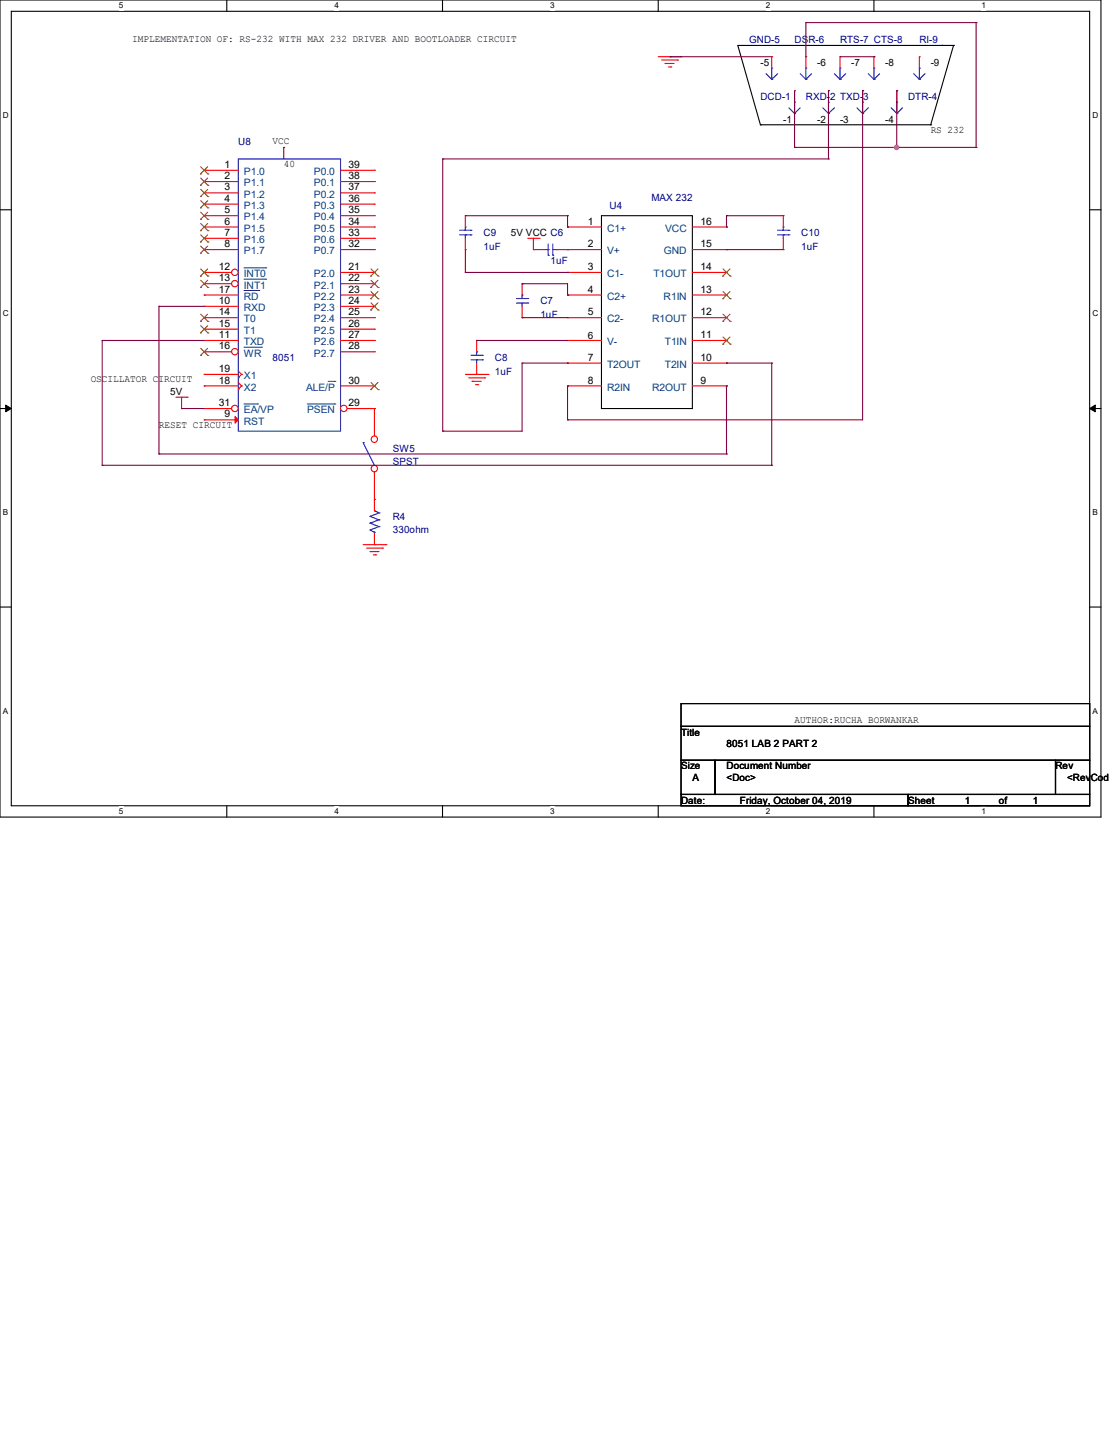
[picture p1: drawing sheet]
<svg xmlns="http://www.w3.org/2000/svg" width="216mm" height="279mm" viewBox="0 0 216 279" stroke-linecap="round" stroke-linejoin="round" font-family="sans-serif">
<path d="M0 0h214.3v159.1h-214.3zM2.2 2.2h209.9v154.7h-209.9z" fill="none" stroke="#000" stroke-width=".21"/>
<g fill="#fff">
<path d="M23.2 .2h.8v1.8h-.8z"/>
<path d="M23.2 157.1h.8v1.8h-.8z"/>
</g>
<path d="M44.2 0v2.2M44.2 156.9v2.2" fill="none" stroke="#000" stroke-width=".21"/>
<g fill="#fff">
<path d="M65.1 .2h.9v1.8h-.9z"/>
<path d="M65.1 157.1h.9v1.8h-.9z"/>
</g>
<path d="M86.1 0v2.2M86.1 156.9v2.2" fill="none" stroke="#000" stroke-width=".21"/>
<g fill="#fff">
<path d="M107.1 .2h.9v1.8h-.9z"/>
<path d="M107.1 157.1h.9v1.8h-.9z"/>
</g>
<path d="M128.1 0v2.2M128.1 156.9v2.2" fill="none" stroke="#000" stroke-width=".21"/>
<g fill="#fff">
<path d="M149.1 .2h.9v1.8h-.9z"/>
<path d="M149.1 157.1h.9v1.8h-.9z"/>
</g>
<path d="M170.1 0v2.2M170.1 156.9v2.2" fill="none" stroke="#000" stroke-width=".21"/>
<g fill="#fff">
<path d="M191.1 .2h.9v1.8h-.9z"/>
<path d="M191.1 157.1h.9v1.8h-.9z"/>
<path d="M.6 21.5h1.1v1.8h-1.1z"/>
<path d="M212.7 21.5h1.1v1.8h-1.1z"/>
<path d="M.6 60.2h1.1v1.7h-1.1z"/>
<path d="M212.7 60.2h1.1v1.7h-1.1z"/>
</g>
<path d="M0 40.9h2.2M212.1 40.9h2.2" fill="none" stroke="#000" stroke-width=".21"/>
<g fill="#fff">
<path d="M.6 98.8h1v1.8h-1z"/>
<path d="M212.7 98.8h1v1.8h-1z"/>
</g>
<path d="M0 79.5h2.2M212.1 79.5h2.2" fill="none" stroke="#000" stroke-width=".21"/>
<path d="M1.1 78.9l1.1 .6-1.1 .7zM212.1 79.5l1.1-.6v1.3z" fill="#000" stroke="#000" stroke-width=".19"/>
<g fill="#fff">
<path d="M.6 137.5h1v1.8h-1z"/>
<path d="M212.7 137.5h1v1.8h-1z"/>
</g>
<g fill="none" stroke="#000" stroke-width=".21">
<path d="M183.4 8.8h.1M185.6 8.8h.1M185.6 8.8h-42l4.4 15.5M185.6 8.8l-4.4 15.5M148 24.3h.1M148 24.3h33.2M181.2 24.3h.1M117.1 42h17.7v37.5h-17.7zM0 118.2h2.2M212.1 118.2h2.2M132.6 137h79.5v4.4h-79.5zM132.6 141.4h79.5v6.6h-79.5z"/>
<path d="M132.6 148h6.6v6.7h-6.6zM132.6 154.7h44.2v2.2h-44.2zM139.2 148h66.3v6.7h-66.3zM176.8 154.7h35.3v2.2h-35.3zM205.5 148h6.6v6.7h-6.6z"/>
</g>
<g fill="none" stroke="#f00" stroke-width=".21">
<path d="M128.1 11h4.5M128.8 11.7h3.1M129.5 12.4h.1M129.5 12.4h1.7M130.1 13h.5M130.6 13h.1M131.9 11.7h.1M132.6 11h.1M163.5 11h.1M163.5 11v2.3M167.9 17.7h.1M167.9 17.7v2.2"/>
<path d="M170.1 11h.1M170.1 11v2.3M174.6 17.7h.1M174.6 17.7v2.2M101.6 55.2h.1M101.6 55.2v2.2M101.6 59.6v2.2M102.7 46.4h2.2M103.8 48.6h.1M103.8 46.4v2.2M104.9 46.4h.1M110.5 44.2h.1"/>
<path d="M110.5 48.6h.1M110.5 53h.1M110.5 57.4h.1M110.5 44.2h6.6M110.5 48.6h6.6M110.5 53h6.6M110.5 57.4h6.6M134.8 44.2h6.6M134.8 48.6h6.6M134.8 53h6.6M134.8 57.4h6.6M141.4 44.2h.1"/>
<path d="M141.4 48.6h.1M141.4 53h.1M141.4 57.4h.1M34.2 77.3h2.2M35.3 79.5h.1M35.3 77.3v2.2M36.4 77.3h.1M90.6 72.9h4.4M91.3 73.6h3.1M91.9 74.3h.1M91.9 74.3h1.8M92.6 74.9h.4"/>
<path d="M93 74.9h.1M94.4 73.6h.1M95 72.9h.1M101.6 61.8h.1M110.5 61.8h.1M110.5 66.3h.1M110.5 70.7h.1M110.5 75.1h.1M110.5 61.8h6.6M110.5 66.3h6.6M110.5 70.7h6.6M110.5 75.1h6.6"/>
<path d="M134.8 61.8h6.6M134.8 66.3h6.6M134.8 70.7h6.6M134.8 75.1h6.6M141.4 61.8h.1M141.4 66.3h.1M141.4 70.7h.1M141.4 75.1h.1M70.7 106h4.4M71.4 106.7h3.1M72.1 107.4h.1M72.1 107.4h1.7"/>
<path d="M72.7 108h.5M73.2 108h.1M74.5 106.7h.1M75.1 106h.1"/>
</g>
<g fill="none" stroke="#00f" stroke-width=".21">
<path d="M162.4 14.4l1.1 1.1M163.5 15.5h.1M163.5 13.3h.1M163.5 13.3v2.2M164.6 14.4l-1.1 1.1M167.9 19.9h.1M167.9 19.9v2.2M169 14.4l1.1 1.1M170.1 15.5h.1M170.1 13.3h.1M170.1 13.3v2.2M171.2 14.4l-1.1 1.1"/>
<path d="M174.6 19.9h.1M174.6 19.9v2.2M166.8 21l1.1 1.1M167.9 22.1h.1M169 21l-1.1 1.1M173.5 21l1.1 1.1M174.6 22.1h.1M175.7 21l-1.1 1.1M100.5 59h2.2M100.5 58.1h2.2M101.6 57.4h.1M101.6 59h.1"/>
<path d="M101.6 57.4v.7M101.6 59v.6M102.7 59h.1M102.7 58.1h.1M70.7 86.2h.1M70.7 86.2l2.2 4.4"/>
</g>
<g fill="none" stroke="#804000" stroke-width=".19">
<path d="M140.7 53.8h.1M140.7 58.2h.1M140.8 52.4l1.4 1.4M140.8 56.8l1.4 1.4M142.1 52.4l-1.4 1.4M142.1 56.8l-1.4 1.4M142.2 53.8h.1M142.2 58.2h.1M140.7 62.6h.1M140.7 67h.1M140.8 61.2l1.4 1.4M140.8 65.6l1.4 1.4"/>
<path d="M142.1 61.2l-1.4 1.4M142.1 65.6l-1.4 1.4M142.2 62.6h.1M142.2 67h.1"/>
</g>
<circle cx="72.9" cy="91.2" r=".62" fill="#fff" stroke="#f00" stroke-width=".21"/>
<path d="M72.9 97.2h.1M72.9 91.9v5.3" fill="none" stroke="#f00" stroke-width=".21"/>
<circle cx="72.9" cy="85.5" r=".62" fill="#fff" stroke="#f00" stroke-width=".21"/>
<g fill="none" stroke="#f00" stroke-width=".21">
<path d="M150.2 11h.1M150.2 11v2.3M154.7 17.7h.1M154.7 17.7v2.2M179 11h.1M179 11v2.3M39.8 57.4h.1M39.8 57.4h6.6M66.3 53h6.6M66.3 55.2h6.6M66.3 57.4h6.6M66.3 59.6h6.6"/>
<path d="M72.9 53h.1M72.9 55.2h.1M72.9 57.4h.1M72.9 59.6h.1M90.6 48.6h.1M90.6 42h.1M90.6 42v2.2M90.6 46.4v2.2M66.3 61.8h6.6M66.3 64.1h6.6M66.3 66.3h6.6M66.3 68.5h6.6"/>
<path d="M72.9 79.5h.1M72.9 61.8h.1M72.9 64.1h.1M72.9 66.3h.1M72.9 68.5h.1M72.9 79.5v5.4M72.9 97.2h.1M72.9 97.2v2.2M72.9 106h.1M72.9 103.8v2.2"/>
</g>
<g fill="none" stroke="#00f" stroke-width=".21">
<path d="M149.1 14.4l1.1 1.1M150.2 15.5h.1M150.2 13.3h.1M150.2 13.3v2.2M151.4 14.4l-1.2 1.1M154.7 19.9h.1M154.7 19.9v2.2M177.9 14.4l1.1 1.1M179 15.5h.1M179 13.3h.1M179 13.3v2.2M180.1 14.4l-1.1 1.1"/>
<path d="M46.4 30.9h19.9v53h-19.9zM153.6 21l1.1 1.1M154.7 22.1h.1M155.8 21l-1.1 1.1M89.5 45.7h2.2M89.5 44.8h2.2M90.6 44.2h.1M90.6 45.7h.1M90.6 44.2v.6M90.6 45.7v.7M91.7 45.7h.1M91.7 44.8h.1"/>
<path d="M72.9 99.4h.1M72.9 99.4l.9 .5M73.8 99.9h.1M73.8 99.9l-1.7 .6M72.1 103.2h.1M72.1 101.9h.1M72.1 100.5h.1M72.1 103.2l.8 .4M72.1 101.9l1.7 .6M72.1 100.5l1.7 .7M72.9 103.6h.1M72.9 103.6v.2"/>
<path d="M73.8 102.5h.1M73.8 101.2h.1M73.8 102.5l-1.7 .7M73.8 101.2l-1.7 .7"/>
</g>
<g fill="none" stroke="#804000" stroke-width=".19">
<path d="M72.2 53.8h.1M72.2 56h.1M72.2 58.2h.1M72.2 52.4l1.4 1.4M72.2 54.6l1.4 1.4M72.2 56.8l1.4 1.4M72.2 59l1.4 1.4M73.6 52.4l-1.4 1.4M73.6 54.6l-1.4 1.4M73.6 56.8l-1.4 1.4M73.6 59l-1.4 1.4M73.6 53.8h.1"/>
<path d="M73.6 56h.1M73.6 58.2h.1M72.2 60.4h.1M73.6 60.4h.1"/>
</g>
<path d="M47.5 56.6h2.9M50.4 56.6h.1" fill="none" stroke="#004080" stroke-width=".19"/>
<circle cx="45.7" cy="68.5" r=".63" fill="#fff" stroke="#f00" stroke-width=".21"/>
<path d="M39.8 68.5h.1M39.8 68.5h5.3" fill="none" stroke="#f00" stroke-width=".21"/>
<path d="M39 69.2h.1M39.1 67.8l1.4 1.4M40.4 67.8l-1.4 1.4M40.5 69.2h.1" fill="none" stroke="#804000" stroke-width=".19"/>
<path d="M47.5 67.6h3.4M50.9 67.6h.1" fill="none" stroke="#004080" stroke-width=".19"/>
<circle cx="66.9" cy="79.5" r=".63" fill="#fff" stroke="#f00" stroke-width=".21"/>
<path d="M39.8 59.6h.1M39.8 59.6h6.6M39.8 66.3h.1M39.8 66.3h6.6M66.3 75.1h6.6M67.6 79.5h5.3M72.9 79.5h.1M72.9 75.1h.1" fill="none" stroke="#f00" stroke-width=".21"/>
<path d="M59.8 78.7h5.4M63.9 74.3h1.3M65.2 78.7h.1M65.2 74.3h.1" fill="none" stroke="#004080" stroke-width=".19"/>
<path d="M72.2 75.9h.1M72.2 74.5l1.4 1.4M73.6 74.5l-1.4 1.4M73.6 75.9h.1" fill="none" stroke="#804000" stroke-width=".19"/>
<circle cx="45.7" cy="79.5" r=".63" fill="#fff" stroke="#f00" stroke-width=".21"/>
<g fill="none" stroke="#f00" stroke-width=".21">
<path d="M39.8 33.1h.1M39.8 35.3h.1M39.8 37.5h.1M39.8 39.8h.1M39.8 33.1h6.6M39.8 35.3h6.6M39.8 37.5h6.6M39.8 39.8h6.6M66.3 33.1h6.6M66.3 35.3h6.6M66.3 37.5h6.6M66.3 39.8h6.6"/>
<path d="M72.9 33.1h.1M72.9 35.3h.1M72.9 37.5h.1M72.9 39.8h.1M39.8 42h.1M39.8 44.2h.1M39.8 46.4h.1M39.8 48.6h.1M39.8 42h6.6M39.8 44.2h6.6M39.8 46.4h6.6M39.8 48.6h6.6"/>
<path d="M66.3 42h6.6M66.3 44.2h6.6M66.3 46.4h6.6M66.3 48.6h6.6M72.9 42h.1M72.9 44.2h.1M72.9 46.4h.1M72.9 48.6h.1M39.8 79.5h.1M39.8 72.9h.1M39.8 75.1h.1M39.8 79.5h5.3"/>
<path d="M39.8 72.9h6.6M39.8 75.1h6.6M46.4 73.5h.1M46.4 75.8h.1M46.4 72.3l.6 .6M46.4 74.5l.6 .6M47 72.9h.1M47 75.1h.1M47 72.9l-.6 .6M47 75.1l-.6 .7M39.8 81.7h.1M39.8 81.7h6.6"/>
</g>
<path d="M47.5 78.7h2.6M50.1 78.7h.1" fill="none" stroke="#004080" stroke-width=".19"/>
<path d="M45.8 81.1l.6 .6-.6 .7z" fill="#f00" stroke="#f00" stroke-width=".21"/>
<g fill="none" stroke="#804000" stroke-width=".19">
<path d="M39 33.9h.1M39 36.1h.1M39 38.3h.1M39.1 32.5l1.4 1.4M39.1 34.7l1.4 1.4M39.1 36.9l1.4 1.4M39.1 39.1l1.4 1.4M40.4 32.5l-1.4 1.4M40.4 34.7l-1.4 1.4M40.4 36.9l-1.4 1.4M40.4 39.1l-1.4 1.4M40.5 33.9h.1"/>
<path d="M40.5 36.1h.1M40.5 38.3h.1M39 40.5h.1M39 42.7h.1M39 44.9h.1M39 47.1h.1M39 49.3h.1M39.1 41.3l1.4 1.4M39.1 43.5l1.4 1.4M39.1 45.7l1.4 1.4M39.1 47.9l1.4 1.4M40.4 41.3l-1.4 1.4"/>
<path d="M40.4 43.5l-1.4 1.4M40.4 45.7l-1.4 1.4M40.4 47.9l-1.4 1.4M40.5 40.5h.1M40.5 42.7h.1M40.5 44.9h.1M40.5 47.1h.1M40.5 49.3h.1"/>
</g>
<circle cx="45.7" cy="53" r=".63" fill="#fff" stroke="#f00" stroke-width=".21"/>
<path d="M39.8 53h.1M39.8 53h5.3" fill="none" stroke="#f00" stroke-width=".21"/>
<path d="M39 53.8h.1M39.1 52.4l1.4 1.4M40.4 52.4l-1.4 1.4M40.5 53.8h.1" fill="none" stroke="#804000" stroke-width=".19"/>
<path d="M47.5 52.2h4.2M51.7 52.2h.1" fill="none" stroke="#004080" stroke-width=".19"/>
<circle cx="45.7" cy="55.2" r=".63" fill="#fff" stroke="#f00" stroke-width=".21"/>
<g fill="none" stroke="#f00" stroke-width=".21">
<path d="M156.9 11h.1M156.9 11v2.3M161.3 17.7h.1M161.3 17.7v2.2M39.8 55.2h.1M39.8 55.2h5.3M103.8 48.6h.1M103.8 48.6h2.2M108.3 48.6h2.2M110.5 48.6h.1M152.5 48.6h.1M152.5 42h.1"/>
<path d="M152.5 42v2.2M152.5 46.4v2.2M39.8 61.8h.1M39.8 64.1h.1M39.8 61.8h6.6M39.8 64.1h6.6M92.8 72.9h.1M92.8 66.3h.1M92.8 66.3v2.2M92.8 70.7v2.2"/>
</g>
<path d="M39 56h.1M39.1 54.6l1.4 1.4M40.4 54.6l-1.4 1.4M40.5 56h.1M39 62.6h.1M39 64.8h.1M39.1 61.2l1.4 1.4M39.1 63.4l1.4 1.4M40.4 61.2l-1.4 1.4M40.4 63.4l-1.4 1.4M40.5 62.6h.1M40.5 64.8h.1" fill="none" stroke="#804000" stroke-width=".19"/>
<path d="M47.5 54.4h4.2M51.7 54.4h.1" fill="none" stroke="#004080" stroke-width=".19"/>
<g fill="none" stroke="#00f" stroke-width=".21">
<path d="M155.8 14.4l1.1 1.1M156.9 15.5h.1M156.9 13.3h.1M156.9 13.3v2.2M158 14.4l-1.1 1.1M161.3 19.9h.1M161.3 19.9v2.2M160.2 21l1.1 1.1M161.3 22.1h.1M162.4 21l-1.1 1.1M106 48.6h.7M106.7 49.7h.1"/>
<path d="M106.7 48.6h.1M106.7 47.5v2.2M107.6 49.7h.1M107.6 47.5v2.2M107.6 48.6h.7M108.3 48.6h.1M151.4 45.7h2.2M151.4 44.8h2.2M152.5 44.2h.1M152.5 45.7h.1M152.5 44.2v.6M152.5 45.7v.7"/>
<path d="M153.6 45.7h.1M153.6 44.8h.1M91.7 70.1h2.2M91.7 69.2h2.2M92.8 68.5h.1M92.8 70.1h.1M92.8 68.5v.7M92.8 70.1v.6M93.9 70.1h.1M93.9 69.2h.1"/>
</g>
<g fill="none" stroke="#800040" stroke-width=".21">
<path d="M130.4 11h.1M130.4 11h19.8M154.7 17.7v11M156.9 4.4h.1M156.9 4.4v6.6M156.9 4.4h33.1M161.3 17.7h.1M161.3 17.7v13.2M163.5 11h6.6M167.9 17.7h.1M167.9 17.7v64h-57.4M170.1 11h.1"/>
<path d="M174.6 17.7h.1M174.6 17.7v11M190 4.4h.1M190 4.4v24.3M55.2 28.7h.1M55.2 28.7v2.2M86.2 30.9h.1M86.2 30.9v53M86.2 30.9h75.1M154.7 28.7h.1M154.7 28.7h35.3M161.3 30.9h.1"/>
<path d="M174.6 28.7h.1M190 28.7h.1M30.9 59.6h.1M30.9 59.6h8.9M30.9 59.6v28.8M90.6 53h.1M90.6 42h19.9M90.6 48.6v4.4M90.6 53h19.9M101.6 55.2h.1M101.6 55.2h8.9v2.2M110.5 42h.1"/>
<path d="M110.5 44.2h.1M110.5 53h.1M110.5 57.4h.1M110.5 42v2.2M141.4 42h.1M141.4 48.6h.1M141.4 44.2h.1M141.4 42h11.1M141.4 48.6h11.1M141.4 42v2.2M19.9 66.3h.1M19.9 66.3h19.9"/>
<path d="M19.9 66.3v24.3M35.3 79.5h.1M35.3 79.5h4.5M92.8 66.3h.1M92.8 66.3h17.7M101.6 61.8h.1M101.6 70.7h.1M101.6 61.8h8.9M101.6 70.7v13.2h-15.4M101.6 70.7h8.9M110.5 70.7h.1M110.5 75.1h.1"/>
<path d="M110.5 75.1v6.6M141.4 70.7h.1M141.4 75.1h.1M141.4 75.1v13.3M141.4 70.7h8.8M150.2 70.7h.1M150.2 70.7v19.9M19.9 90.6h.1M19.9 90.6h130.3M30.9 88.4h.1M30.9 88.4h110.5M86.2 83.9h.1"/>
<path d="M110.5 81.7h.1M141.4 88.4h.1M150.2 90.6h.1"/>
</g>
<circle cx="174.5" cy="28.7" r=".42" fill="#f0f" stroke="#f0f" stroke-width=".21"/>
<g font-size="2">
<text x="43.7" y="32.7">1</text>
<text x="43.7" y="34.9">2</text>
<text x="67.9" y="32.7">39</text>
<text x="67.9" y="34.9">38</text>
<text x="43.7" y="37.1">3</text>
<text x="43.7" y="39.3">4</text>
<text x="43.7" y="41.5">5</text>
<text x="67.9" y="37.1">37</text>
<text x="67.9" y="39.3">36</text>
<text x="67.9" y="41.5">35</text>
<text x="43.7" y="43.7">6</text>
<text x="43.7" y="45.9">7</text>
<text x="67.9" y="43.7">34</text>
<text x="67.9" y="45.9">33</text>
<text x="114.4" y="43.7">1</text>
<text x="136.4" y="43.7">16</text>
<text x="42.6" y="52.6">12</text>
<text x="43.7" y="48.1">8</text>
<text x="67.9" y="52.6">21</text>
<text x="67.9" y="48.1">32</text>
<text x="114.4" y="48.1">2</text>
<text x="114.4" y="52.6">3</text>
<text x="136.4" y="48.1">15</text>
<text x="136.4" y="52.6">14</text>
<text x="42.6" y="57">17</text>
<text x="42.6" y="59.2">10</text>
<text x="42.6" y="54.8">13</text>
<text x="67.9" y="54.8">22</text>
<text x="67.9" y="57">23</text>
<text x="67.9" y="59.2">24</text>
<text x="114.4" y="57">4</text>
<text x="136.4" y="57">13</text>
<text x="42.6" y="65.8">11</text>
<text x="42.6" y="61.4">14</text>
<text x="42.6" y="63.6">15</text>
<text x="67.9" y="61.4">25</text>
<text x="67.9" y="63.6">26</text>
<text x="67.9" y="65.8">27</text>
<text x="114.4" y="61.4">5</text>
<text x="136.4" y="61.4">12</text>
<text x="136.4" y="65.8">11</text>
<text x="42.6" y="68">16</text>
<text x="67.9" y="68">28</text>
<text x="114.4" y="70.2">7</text>
<text x="136.4" y="70.2">10</text>
<text x="42.6" y="72.4">19</text>
<text x="42.6" y="74.7">18</text>
<text x="67.9" y="74.7">30</text>
<text x="114.4" y="74.7">8</text>
<text x="136.4" y="74.7">9</text>
<text x="42.6" y="79.1">31</text>
<text x="43.7" y="81.3">9</text>
<text x="67.9" y="79.1">29</text>
</g>
<g font-size="2" fill="#004080">
<text x="47.5" y="34.1">P1.0</text>
<text x="61.1" y="34.1">P0.0</text>
<text x="47.5" y="36.3">P1.1</text>
<text x="47.5" y="38.5">P1.2</text>
<text x="47.5" y="40.7">P1.3</text>
<text x="61.1" y="36.3">P0.1</text>
<text x="61.1" y="38.5">P0.2</text>
<text x="61.1" y="40.7">P0.3</text>
<text x="47.5" y="42.9">P1.4</text>
<text x="47.5" y="45.1">P1.5</text>
<text x="47.5" y="47.3">P1.6</text>
<text x="61.1" y="42.9">P0.4</text>
<text x="61.1" y="45.1">P0.5</text>
<text x="61.1" y="47.3">P0.6</text>
<text x="118.2" y="45.1">C1+</text>
<text x="129.5" y="45.1">VCC</text>
<text x="47.5" y="49.5">P1.7</text>
<text x="47.5" y="54">INT0</text>
<text x="61.1" y="54">P2.0</text>
<text x="61.1" y="49.5">P0.7</text>
<text x="118.2" y="49.5">V+</text>
<text x="118.2" y="54">C1-</text>
<text x="127.2" y="54">T1OUT</text>
<text x="129.2" y="49.5">GND</text>
<text x="47.5" y="58.4">RD</text>
<text x="47.5" y="56.2">INT1</text>
<text x="61.1" y="56.2">P2.1</text>
<text x="61.1" y="58.4">P2.2</text>
<text x="118.2" y="58.4">C2+</text>
<text x="129.2" y="58.4">R1IN</text>
<text x="47.5" y="60.6">RXD</text>
<text x="47.5" y="62.8">T0</text>
<text x="47.5" y="65">T1</text>
<text x="61.1" y="60.6">P2.3</text>
<text x="61.1" y="62.8">P2.4</text>
<text x="61.1" y="65">P2.5</text>
<text x="118.2" y="62.8">C2-</text>
<text x="127" y="62.8">R1OUT</text>
<text x="47.5" y="69.4">WR</text>
<text x="47.5" y="67.2">TXD</text>
<text x="61.1" y="67.2">P2.6</text>
<text x="61.1" y="69.4">P2.7</text>
<text x="118.2" y="67.2">V-</text>
<text x="118.2" y="71.6">T2OUT</text>
<text x="129.5" y="67.2">T1IN</text>
<text x="129.5" y="71.6">T2IN</text>
<text x="47.5" y="73.8">X1</text>
<text x="47.5" y="76.1">X2</text>
<text x="59.6" y="76.1">ALE/P</text>
<text x="118.2" y="76.1">R2IN</text>
<text x="127" y="76.1">R2OUT</text>
<text x="47.5" y="80.5">EA/VP</text>
<text x="47.5" y="82.7">RST</text>
<text x="59.8" y="80.5">PSEN</text>
</g>
<g font-size="1.9">
<text x="25.7" y="8.1">IMPLEMENTATION OF: RS-232 WITH MAX 232 DRIVER AND BOOTLOADER CIRCUIT</text>
<text x="148" y="12.8">-5</text>
<text x="159.1" y="12.8">-6</text>
<text x="165.7" y="12.8">-7</text>
<text x="172.3" y="12.8">-8</text>
<text x="181.2" y="12.8">-9</text>
<text x="152.5" y="23.9">-1</text>
<text x="159.1" y="23.9">-2</text>
<text x="163.5" y="23.9">-3</text>
<text x="172.3" y="23.9">-4</text>
<text x="53" y="28">VCC</text>
<text x="181.2" y="25.8">RS 232</text>
<text x="55.2" y="32.5">40</text>
<text x="99.4" y="46">5V VCC C6</text>
<text x="114.5" y="66.1">6</text>
<text x="17.7" y="74.4">OSCILLATOR CIRCUIT</text>
<text x="33.1" y="76.9">5V</text>
<text x="30.9" y="83.3">RESET CIRCUIT</text>
<text x="132.6" y="143.2">Title</text>
<text x="154.7" y="140.7">AUTHOR:RUCHA BORWANKAR</text>
<text x="132.6" y="149.8">Size</text>
<text x="141.4" y="149.8">Document Number</text>
<text x="141.4" y="145.4">8051 LAB 2 PART 2</text>
<text x="205.5" y="149.8">Rev</text>
<text x="134.8" y="152">A</text>
<text x="141.4" y="152">&lt;Doc&gt;</text>
<text x="207.7" y="152">&lt;RevCode</text>
<text x="132.6" y="156.5">Date:</text>
<text x="144.1" y="156.5">Friday, October 04, 2019</text>
<text x="176.8" y="156.5">Sheet</text>
<text x="187.8" y="156.5">1</text>
<text x="194.4" y="156.5">of</text>
<text x="201.1" y="156.5">1</text>
</g>
<g font-size="1.9" fill="#000080">
<text x="145.8" y="8.4">GND-5</text>
<text x="154.7" y="8.4">DSR-6</text>
<text x="163.5" y="8.4">RTS-7 CTS-8</text>
<text x="179" y="8.4">RI-9</text>
<text x="148" y="19.4">DCD-1</text>
<text x="156.9" y="19.4">RXD-2 TXD-3</text>
<text x="176.8" y="19.4">DTR-4</text>
<text x="46.4" y="28.3">U8</text>
<text x="118.7" y="40.7">U4</text>
<text x="126.8" y="39.1">MAX 232</text>
<text x="94.1" y="46">C9</text>
<text x="156" y="46">C10</text>
<text x="94.1" y="48.6">1uF</text>
<text x="107.2" y="51.5">1uF</text>
<text x="156" y="48.6">1uF</text>
<text x="105.2" y="59.2">C7</text>
<text x="105.2" y="61.9">1uF</text>
<text x="53" y="70.3">8051</text>
<text x="96.4" y="70.3">C8</text>
<text x="96.4" y="72.9">1uF</text>
<text x="76.5" y="88">SW5</text>
<text x="76.5" y="90.6">SPST</text>
<text x="76.5" y="101.2">R4</text>
<text x="76.5" y="103.8">330ohm</text>
</g>
<g font-size="1.6">
<text x="23.2" y="1.7">5</text>
<text x="65.1" y="1.7">4</text>
<text x="107.1" y="1.7">3</text>
<text x="149.1" y="1.7">2</text>
<text x="191.1" y="1.7">1</text>
<text x=".6" y="22.9">D</text>
<text x="212.7" y="22.9">D</text>
<text x=".6" y="61.6">C</text>
<text x="212.7" y="61.6">C</text>
<text x=".6" y="100.3">B</text>
<text x="212.7" y="100.3">B</text>
<text x=".6" y="138.9">A</text>
<text x="212.7" y="138.9">A</text>
<text x="23.2" y="158.5">5</text>
<text x="65.1" y="158.5">4</text>
<text x="107.1" y="158.5">3</text>
<text x="149.1" y="158.5">2</text>
<text x="191.1" y="158.5">1</text>
</g>
</svg>
